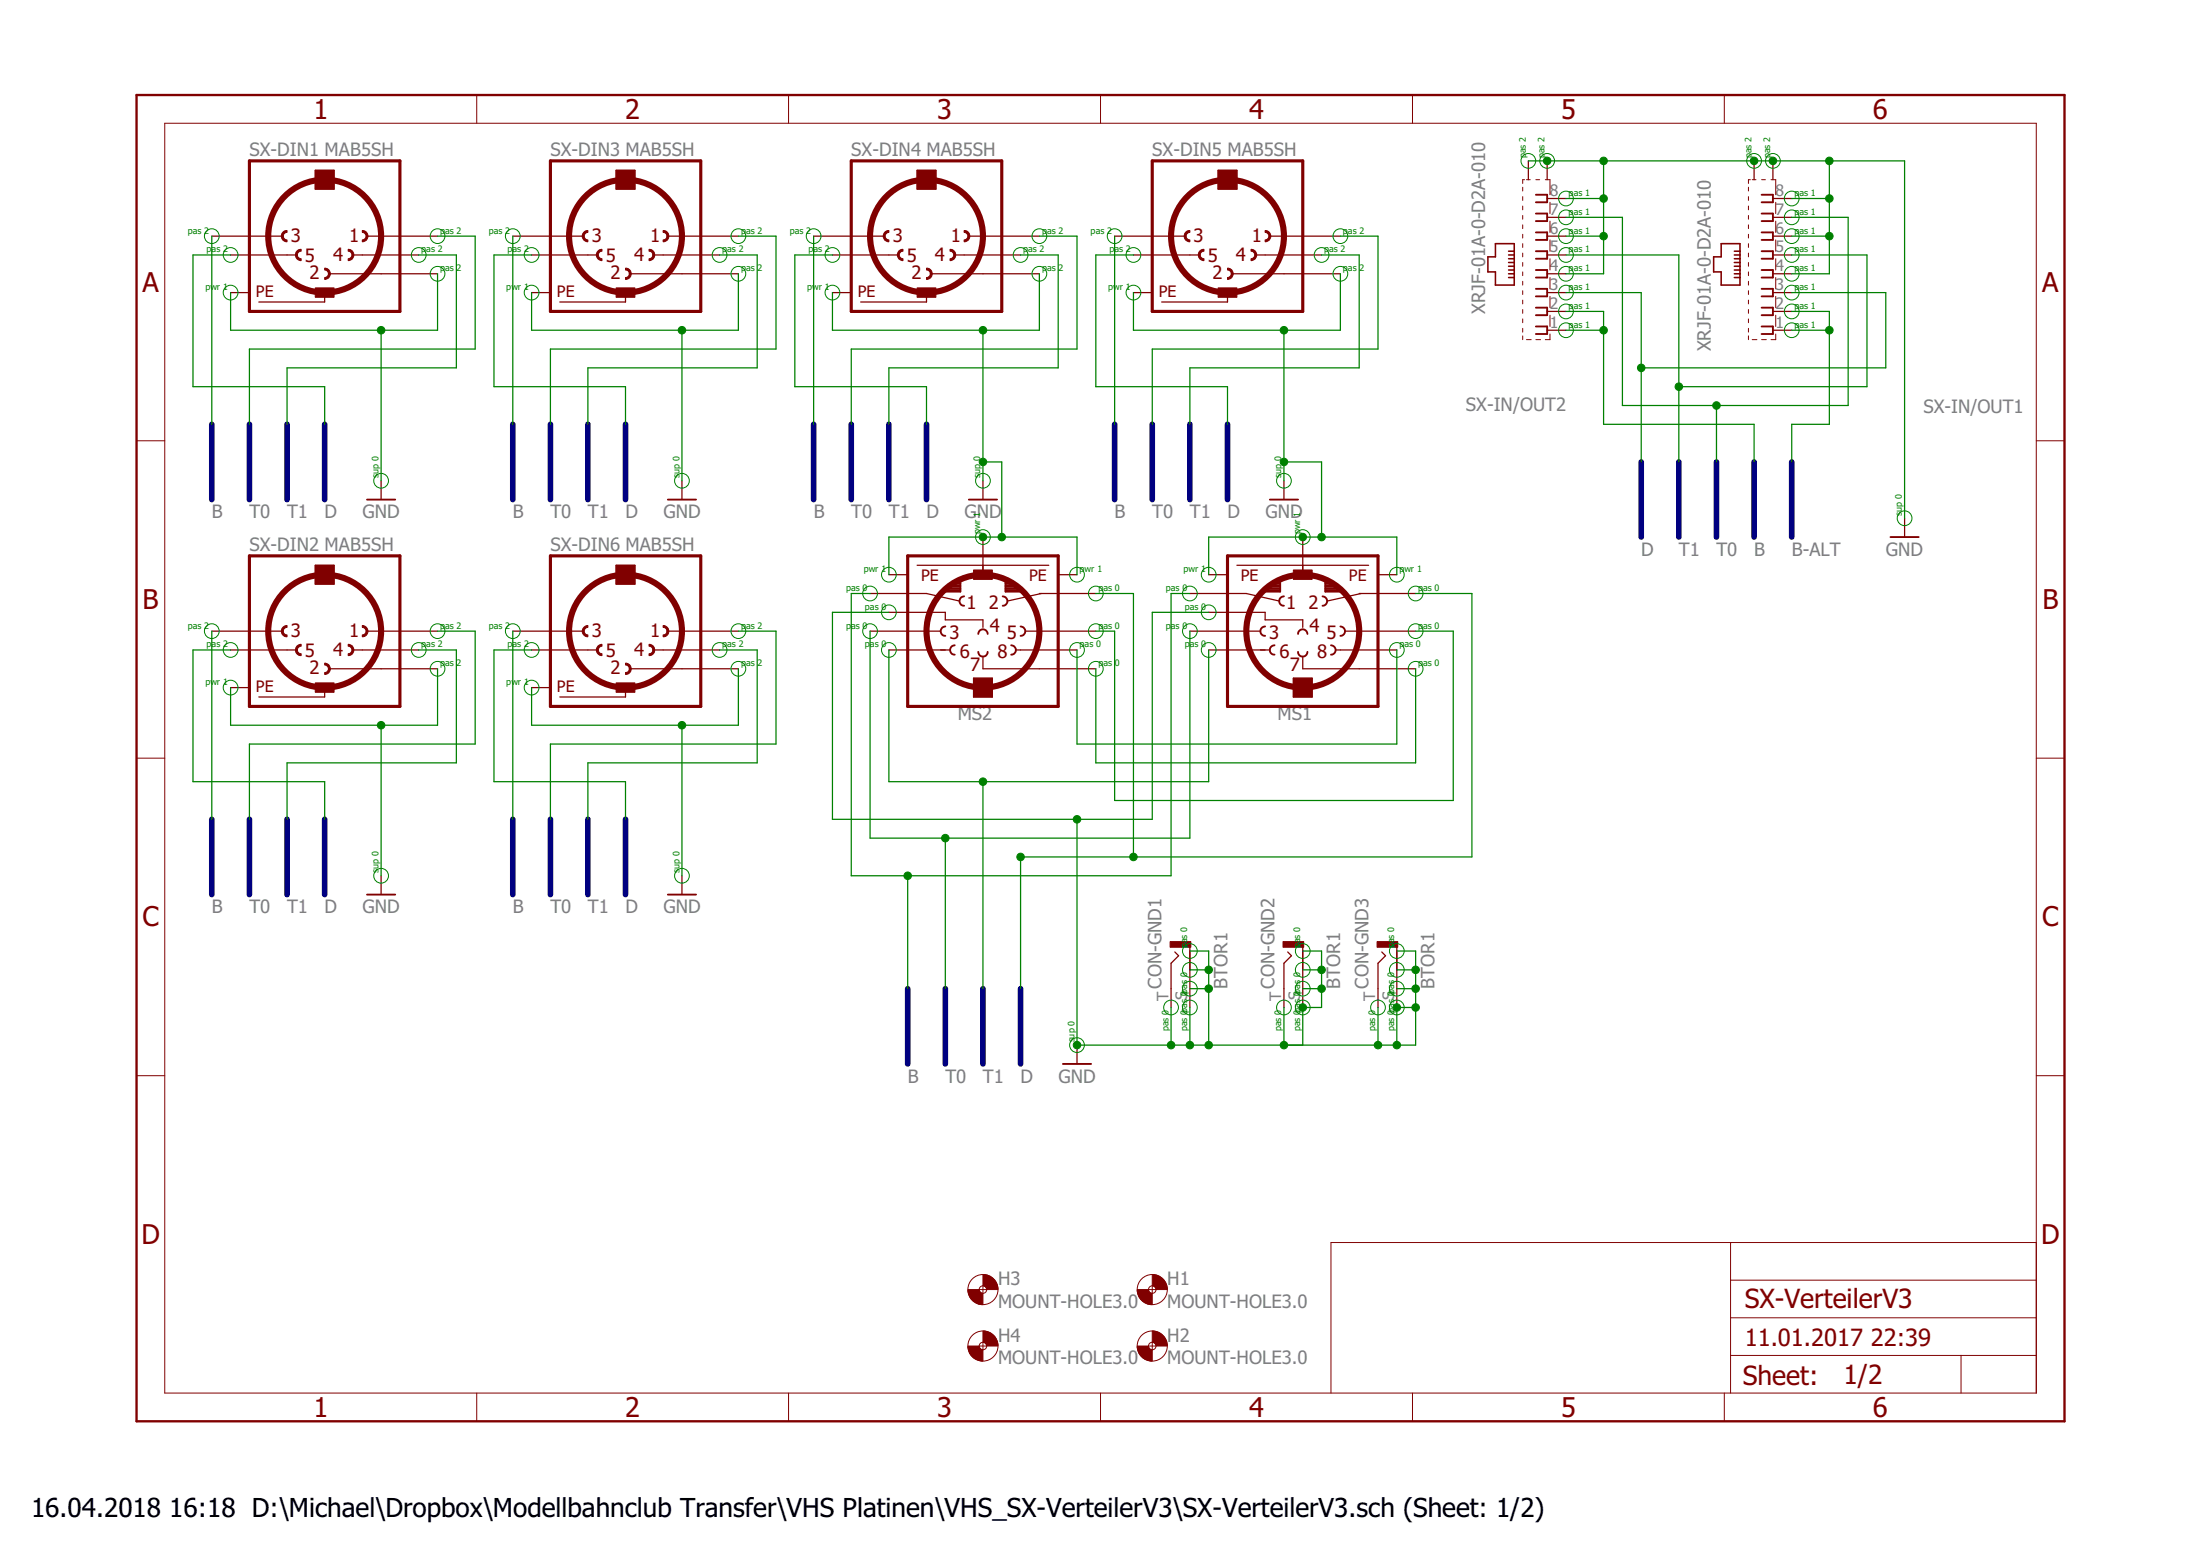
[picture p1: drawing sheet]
<svg xmlns="http://www.w3.org/2000/svg" width="297mm" height="210mm" viewBox="0 0 297 210" stroke-linecap="round" stroke-linejoin="round" font-family="sans-serif">
<g fill="#800000" stroke="#800000" stroke-width=".14">
<path d="M161.8 34.4h.3v.3l.5 .2v.3a.73 .73 0 0 1-.8-.8z" fill-rule="evenodd"/>
<path d="M162 33.9l.2-.2h.4v.2l-.5 .2v.3h-.3l.1-.3z" fill-rule="evenodd"/>
<path d="M170.8 31.1a.73 .73 0 0 1 .8 .8h-.3l-.2-.4-.3-.1z" fill-rule="evenodd"/>
<path d="M170.8 32.4l.3-.1 .2-.4h.3a.73 .73 0 0 1-.8 .7z" fill-rule="evenodd"/>
<path d="M159.9 31.9h.2l.1 .3 .5 .2v.2a.73 .73 0 0 1-.8-.7z" fill-rule="evenodd"/>
<path d="M160.1 31.3l.2-.1 .4-.1v.3l-.5 .2-.1 .3h-.2l.1-.4z" fill-rule="evenodd"/>
<path d="M165.7 36.2a.73 .73 0 0 1 .8 .8h-.3l-.2-.5-.3-.1z" fill-rule="evenodd"/>
<path d="M165.7 37.5l.3-.1 .2-.4h.3a.73 .73 0 0 1-.8 .7z" fill-rule="evenodd"/>
<path d="M168.9 33.7a.73 .73 0 0 1 .8 .7h-.3l-.2-.4-.3-.1z" fill-rule="evenodd"/>
<path d="M168.9 34.9l.3-.1 .2-.4h.3a.73 .73 0 0 1-.8 .8z" fill-rule="evenodd"/>
<path d="M39.9 34.4h.3v.3l.5 .2v.3a.73 .73 0 0 1-.8-.8z" fill-rule="evenodd"/>
<path d="M40.1 33.9l.2-.2h.4v.2l-.3 .1-.2 .4h-.3l.1-.3z" fill-rule="evenodd"/>
<path d="M48.9 31.1a.73 .73 0 0 1 .8 .8h-.3l-.2-.4-.3-.1z" fill-rule="evenodd"/>
<path d="M48.9 32.4l.3-.1 .2-.4h.3a.73 .73 0 0 1-.8 .7z" fill-rule="evenodd"/>
<path d="M38 31.9h.2l.1 .3 .5 .2v.2a.73 .73 0 0 1-.8-.7z" fill-rule="evenodd"/>
<path d="M38.2 31.3l.2-.1 .4-.1v.3l-.5 .2-.1 .3h-.2l.1-.4z" fill-rule="evenodd"/>
<path d="M43.8 36.2a.73 .73 0 0 1 .8 .8h-.3l-.2-.5-.3-.1z" fill-rule="evenodd"/>
<path d="M43.8 37.5l.3-.1 .2-.4h.3a.73 .73 0 0 1-.8 .7z" fill-rule="evenodd"/>
<path d="M47 33.7a.73 .73 0 0 1 .8 .7h-.3l-.2-.4-.3-.1z" fill-rule="evenodd"/>
<path d="M47 34.9l.3-.1 .2-.4h.3a.73 .73 0 0 1-.8 .8z" fill-rule="evenodd"/>
<path d="M80.5 34.4h.3l.2 .4 .3 .1v.3a.76 .76 0 0 1-.8-.8z" fill-rule="evenodd"/>
<path d="M80.8 33.9l.5-.2v.2a.49 .49 0 0 0-.5 .5h-.3z" fill-rule="evenodd"/>
<path d="M89.5 31.1a.73 .73 0 0 1 .8 .8h-.3v-.2a.49 .49 0 0 0-.5-.3z" fill-rule="evenodd"/>
<path d="M89.5 32.4a.5 .5 0 0 0 .5-.5h.3a.73 .73 0 0 1-.8 .7z" fill-rule="evenodd"/>
<path d="M78.6 31.9h.3l.2 .4 .3 .1v.2a.76 .76 0 0 1-.8-.7z" fill-rule="evenodd"/>
<path d="M78.8 31.3l.6-.2v.3l-.3 .1-.2 .4h-.3z" fill-rule="evenodd"/>
<path d="M84.5 36.2a.73 .73 0 0 1 .7 .8h-.2l-.1-.2a.45 .45 0 0 0-.4-.4z" fill-rule="evenodd"/>
<path d="M84.5 37.5a.5 .5 0 0 0 .5-.5h.2a.73 .73 0 0 1-.7 .7z" fill-rule="evenodd"/>
<path d="M87.6 33.7a.73 .73 0 0 1 .8 .7h-.3v-.2a.45 .45 0 0 0-.5-.3z" fill-rule="evenodd"/>
<path d="M87.6 34.9a.5 .5 0 0 0 .5-.5h.3a.73 .73 0 0 1-.8 .8z" fill-rule="evenodd"/>
<path d="M121.2 34.4h.2l.2 .4 .3 .1v.3a.73 .73 0 0 1-.7-.8z" fill-rule="evenodd"/>
<path d="M121.4 33.9l.5-.2v.2l-.3 .1-.2 .4h-.2z" fill-rule="evenodd"/>
<path d="M130.2 31.1a.73 .73 0 0 1 .7 .8h-.2l-.2-.4-.3-.1z" fill-rule="evenodd"/>
<path d="M130.2 32.4l.3-.1 .2-.4h.2a.73 .73 0 0 1-.7 .7z" fill-rule="evenodd"/>
<path d="M119.3 31.9h.2l.2 .4 .3 .1v.2a.73 .73 0 0 1-.7-.7z" fill-rule="evenodd"/>
<path d="M119.5 31.3l.5-.2v.3l-.3 .1-.2 .4h-.2z" fill-rule="evenodd"/>
<path d="M125.1 36.2a.73 .73 0 0 1 .8 .8h-.3l-.1-.3-.4-.3z" fill-rule="evenodd"/>
<path d="M125.1 37.5l.4-.2 .1-.3h.3a.73 .73 0 0 1-.8 .7z" fill-rule="evenodd"/>
<path d="M128.3 33.7a.73 .73 0 0 1 .7 .7h-.2l-.2-.4-.3-.1z" fill-rule="evenodd"/>
<path d="M128.3 34.9l.3-.1 .2-.4h.2a.73 .73 0 0 1-.7 .8z" fill-rule="evenodd"/>
<path d="M39.9 87.7h.3v.3l.5 .2v.3a.73 .73 0 0 1-.8-.8z" fill-rule="evenodd"/>
<path d="M40.1 87.2l.6-.2v.2l-.5 .2v.3h-.3z" fill-rule="evenodd"/>
<path d="M48.9 84.4a.76 .76 0 0 1 .8 .8h-.3l-.2-.4-.3-.1z" fill-rule="evenodd"/>
<path d="M48.9 85.7l.3-.1 .2-.4h.3a.73 .73 0 0 1-.8 .8z" fill-rule="evenodd"/>
<path d="M38 85.2h.2l.1 .3 .5 .2v.3a.73 .73 0 0 1-.8-.8z" fill-rule="evenodd"/>
<path d="M38.2 84.7l.6-.3v.3l-.5 .2-.1 .3h-.2z" fill-rule="evenodd"/>
<path d="M43.8 89.5a.73 .73 0 0 1 .8 .8h-.3l-.2-.4-.3-.1z" fill-rule="evenodd"/>
<path d="M43.8 90.8l.3-.1 .2-.4h.3a.73 .73 0 0 1-.8 .7z" fill-rule="evenodd"/>
<path d="M47 87a.73 .73 0 0 1 .8 .7h-.3l-.2-.4-.3-.1z" fill-rule="evenodd"/>
<path d="M47 88.2h.3l.2-.5h.3a.73 .73 0 0 1-.8 .8z" fill-rule="evenodd"/>
<path d="M80.5 87.7h.3v.2a.44 .44 0 0 0 .5 .3v.3a.76 .76 0 0 1-.8-.8z" fill-rule="evenodd"/>
<path d="M80.8 87.2l.5-.2v.2l-.3 .1-.2 .4h-.3z" fill-rule="evenodd"/>
<path d="M89.5 84.4a.76 .76 0 0 1 .8 .8h-.3v-.2a.49 .49 0 0 0-.5-.3z" fill-rule="evenodd"/>
<path d="M89.5 85.7a.46 .46 0 0 0 .5-.5h.3a.73 .73 0 0 1-.8 .8z" fill-rule="evenodd"/>
<path d="M78.6 85.2h.3v.2a.44 .44 0 0 0 .5 .3v.3a.76 .76 0 0 1-.8-.8z" fill-rule="evenodd"/>
<path d="M78.8 84.7l.6-.3v.3l-.3 .1-.2 .4h-.3z" fill-rule="evenodd"/>
<path d="M84.5 89.5a.73 .73 0 0 1 .7 .8h-.2l-.1-.2a.49 .49 0 0 0-.4-.3z" fill-rule="evenodd"/>
<path d="M84.5 90.8a.46 .46 0 0 0 .5-.5h.2a.73 .73 0 0 1-.7 .7z" fill-rule="evenodd"/>
<path d="M87.6 87a.73 .73 0 0 1 .8 .7h-.3v-.1a.49 .49 0 0 0-.5-.4z" fill-rule="evenodd"/>
<path d="M87.6 88.2a.46 .46 0 0 0 .5-.5h.3a.73 .73 0 0 1-.8 .8z" fill-rule="evenodd"/>
<path d="M155.6 172a2.04 2.04 0 0 1 2 2.1h-1.5l-.1-.3-.4-.2z" fill-rule="evenodd"/>
<path d="M153.5 174.1h1.6l.1 .3 .4 .2v1.5a2 2 0 0 1-2.1-2z" fill-rule="evenodd"/>
<path d="M155.6 179.7a2.04 2.04 0 0 1 2 2h-1.5l-.1-.3-.4-.2z" fill-rule="evenodd"/>
<path d="M153.5 181.7h1.6l.1 .3 .4 .2v1.5a2 2 0 0 1-2.1-2z" fill-rule="evenodd"/>
<path d="M132.7 172a2.04 2.04 0 0 1 2 2.1h-1.5l-.1-.3-.4-.2z" fill-rule="evenodd"/>
<path d="M130.7 174.1h1.5l.2 .4 .3 .1v1.5a2 2 0 0 1-2-2z" fill-rule="evenodd"/>
<path d="M132.7 179.7a2.04 2.04 0 0 1 2 2h-1.5l-.1-.3-.4-.2z" fill-rule="evenodd"/>
<path d="M130.7 181.7h1.5l.2 .4 .3 .1v1.5a2 2 0 0 1-2-2z" fill-rule="evenodd"/>
</g>
<g fill="none" stroke="#800000" stroke-width=".17">
<path d="M28.6 31.9h9.5M31.1 34.4h8.9M31.1 39.5h2.6M42.6 23h2.5v2.5h-2.5zM43.8 39.5v1.3h-8.9M44.5 37h14.6M47.6 34.4h8.9M49.6 31.9h9.5M69.2 31.9h9.5M71.8 34.4h8.8M71.8 39.5h2.5M83.2 23h2.5v2.5h-2.5z"/>
<path d="M84.5 39.5v1.3h-8.9M85.1 37h14.6M88.3 34.4h8.9M90.2 31.9h9.5M109.9 31.9h9.5M112.4 34.4h8.9M112.4 39.5h2.5M123.8 23h2.6v2.5h-2.6zM125.1 39.5v1.3h-8.9M125.7 37h14.6M128.9 34.4h8.9M130.8 31.9h9.5"/>
<path d="M150.5 31.9h9.5M153 34.4h8.9M153 39.5h2.6M164.5 23h2.5v2.5h-2.5zM165.7 39.5v1.3h-8.9M166.4 37h14.6M169.5 34.4h8.9M171.4 31.9h9.6M206.4 21.7v2.6M208.9 31.9h2.5M208.9 34.4h2.5M208.9 37h2.5"/>
<path d="M208.9 39.5h2.5M208.9 29.3h2.5M208.9 26.8h2.5M208.9 21.7v2.6M236.8 21.7v2.6M239.4 31.9h2.5M239.4 34.4h2.5M239.4 37h2.5M239.4 39.5h2.5M239.4 21.7v2.6M239.4 29.3h2.5M239.4 26.8h2.5"/>
<path d="M208.9 44.6h2.5M208.9 42h2.5M239.4 44.6h2.5M239.4 42h2.5M42.6 76.3h2.5v2.5h-2.5zM51.5 64.9v2.5M83.2 76.3h2.5v2.5h-2.5zM92.1 64.9v2.5M120 77.6h2.6M123.8 76.3h17.8M132.7 64.9v2.5M132.7 72.5v5.1"/>
<path d="M142.9 77.6h2.5M163.2 77.6h2.5M167 76.3h17.8M173.4 64.9v2.5M175.9 72.5v5.1M186.1 77.6h2.5M257.2 70v2.5M28.6 85.2h9.5M31.1 87.7h8.9M31.1 92.8h2.6M43.8 92.8v1.3h-8.9M44.5 90.3h14.6"/>
<path d="M47.6 87.7h8.9M49.6 85.2h9.5M69.2 85.2h9.5M71.8 87.7h8.8M71.8 92.8h2.5M84.5 92.8v1.3h-8.9M85.1 90.3h14.6M88.3 87.7h8.9M90.2 85.2h9.5M117.5 85.2h9.5M117.5 80.1h7.6l4.4 1M120 82.7h7.6v1h5.1v1"/>
<path d="M120 87.7h8.3M131.4 91.5h2.6v2.6h-2.6zM132.7 88.6v1.7h15.3M137.2 87.7h8.2M138.4 85.2h9.6M140.3 80.1h7.7M140.6 80.1l-4.6 1M160.7 85.2h9.5M160.7 80.1h7.6l4.4 1M163.2 82.7h7.6v1h5.1v1M163.2 87.7h8.2M174.6 91.5h2.6v2.6h-2.6z"/>
<path d="M175.9 88.6v1.7h15.2M180.3 87.7h8.3M181.6 85.2h9.5M183.5 80.1h7.6M183.8 80.1l-4.6 1M51.5 118.2v2.6M92.1 118.2v2.6M158.6 128.5l.5 .5-1 1v6M160.7 127.2v8.8M173.9 128.5l.5 .5-1 1v6M175.9 127.2v8.8M186.6 128.5l.5 .5-1 1v6"/>
<path d="M188.6 127.2v8.8M145.4 141.1v2.5"/>
</g>
<path d="M33.7 21.7h20.3v20.3h-20.3zM74.3 21.7h20.3v20.3h-20.3zM114.9 21.7h20.4v20.3h-20.4zM155.6 21.7h20.3v20.3h-20.3zM33.7 75h20.3v20.4h-20.3zM74.3 75h20.3v20.4h-20.3zM122.6 75h20.3v20.4h-20.3zM165.7 75h20.4v20.4h-20.4z" fill="none" stroke="#800000" stroke-width=".42"/>
<g fill="none" stroke="#800000" stroke-width=".83">
<circle cx="43.8" cy="31.9" r="7.6"/>
<circle cx="84.5" cy="31.9" r="7.6"/>
<circle cx="125.1" cy="31.9" r="7.6"/>
<circle cx="165.7" cy="31.9" r="7.6"/>
<circle cx="43.8" cy="85.2" r="7.6"/>
<circle cx="84.5" cy="85.2" r="7.6"/>
<circle cx="132.7" cy="85.2" r="7.6"/>
<circle cx="175.9" cy="85.2" r="7.6"/>
</g>
<g fill="#800000" stroke="#800000" stroke-width=".14">
<path d="M164.5 23h2.5v2.5h-2.5z"/>
<path d="M164.5 38.9h2.5v1.2h-2.5z"/>
<path d="M131.4 91.5h2.6v2.6h-2.6z"/>
<path d="M131.4 76.9h2.6v1.3h-2.6z"/>
<path d="M174.6 91.5h2.6v2.6h-2.6z"/>
<path d="M174.6 76.9h2.6v1.3h-2.6z"/>
<path d="M42.6 23h2.5v2.5h-2.5z"/>
<path d="M42.6 38.9h2.5v1.2h-2.5z"/>
<path d="M83.2 23h2.5v2.5h-2.5z"/>
<path d="M83.2 38.9h2.5v1.2h-2.5z"/>
<path d="M123.8 23h2.6v2.5h-2.6z"/>
<path d="M123.8 38.9h2.6v1.2h-2.6z"/>
<path d="M42.6 76.3h2.5v2.5h-2.5z"/>
<path d="M42.6 92.2h2.5v1.3h-2.5z"/>
<path d="M83.2 76.3h2.5v2.5h-2.5z"/>
<path d="M83.2 92.2h2.5v1.3h-2.5z"/>
<path d="M158 127.1h2.8v.8h-2.8z"/>
<path d="M173.2 127.1h2.8v.8h-2.8z"/>
<path d="M185.9 127.1h2.8v.8h-2.8z"/>
</g>
<g fill="none" stroke="#800000" stroke-width=".14">
<path d="M22.2 16.6h252.7v171.4h-252.7zM64.4 12.8v3.8M106.5 12.8v3.8M148.6 12.8v3.8M190.7 12.8v3.8M232.8 12.8v3.8M205.6 25.3v.5M205.6 26.5v.6M205.6 27.8v.5M205.6 29.1v.5M205.6 30.4v.5M205.6 31.6v.5"/>
<path d="M205.6 32.9v.5M205.6 34.2v.5M205.6 35.4v.5M205.6 36.7v.5M205.6 38v.5M205.6 39.2v.6M205.8 24.3h-.2v.5M206.1 24.3h.5M207.4 24.3h.5M208.6 24.3h.7v2M209.3 27.3v1.5M209.3 29.8v1.6"/>
<path d="M209.3 32.4v1.5M209.3 34.9v1.5M209.3 37.5v1.5M236.1 25.3v.5M236.1 26.5v.6M236.1 27.8v.5M236.1 29.1v.5M236.1 30.4v.5M236.1 31.6v.5M236.1 32.9v.5M236.1 34.2v.5M236.1 35.4v.5"/>
<path d="M236.1 36.7v.5M236.1 38v.5M236.1 39.2v.6M236.3 24.3h-.2v.5M236.6 24.3h.5M237.8 24.3h.6M239.1 24.3h.7v2M239.8 27.3v1.5M239.8 29.8v1.6M239.8 32.4v1.5M239.8 34.9v1.5M239.8 37.5v1.5"/>
<path d="M18.4 59.5h3.8M205.6 40.5v.5M205.6 41.8v.5M205.6 43.1v.5M205.6 44.3v.5M205.6 45.3v.5M206.1 45.8h.6M207.4 45.8h.6M209.3 45.1v.7h-.7M209.3 40v1.5M209.3 42.5v1.6M236.1 40.5v.5"/>
<path d="M236.1 41.8v.5M236.1 43.1v.5M236.1 44.3v.5M236.1 45.3v.5M236.6 45.8h.6M237.8 45.8h.7M239.8 45.1v.7h-.7M239.8 40v1.5M239.8 42.5v1.6M274.9 59.5h3.8M18.4 102.3h3.8M274.9 102.3h3.8"/>
<path d="M18.4 145.2h3.8M274.9 145.2h3.8M132.2 174.1h1M132.7 173.6v1M155.1 174.1h1M155.6 173.6v1M233.7 167.7v20.3M233.7 177.9h41.2M233.7 172.8h41.2M274.9 167.7h-95.2v20.3M64.4 188v3.9M106.5 188v3.9"/>
<path d="M132.2 181.7h1M132.7 181.2v1M148.6 188v3.9M155.1 181.7h1M155.6 181.2v1M190.7 188v3.9M232.8 188v3.9M233.7 183h41.2M264.8 183v5"/>
<circle cx="132.7" cy="174.1" r="2.03"/>
<circle cx="132.7" cy="174.1" r=".51"/>
<circle cx="155.6" cy="174.1" r="2.03"/>
<circle cx="155.6" cy="174.1" r=".51"/>
<circle cx="132.7" cy="181.7" r="2.03"/>
<circle cx="132.7" cy="181.7" r=".51"/>
<circle cx="155.6" cy="181.7" r="2.03"/>
<circle cx="155.6" cy="181.7" r=".51"/>
</g>
<path d="M18.4 12.8h260.3v179.1h-260.3z" fill="none" stroke="#800000" stroke-width=".32"/>
<g fill="none" stroke="#800000" stroke-width=".25">
<path d="M207.4 39h1.5v1h-1.5M207.4 36.4h1.5v1.1h-1.5M207.4 33.9h1.5v1h-1.5M207.4 31.4h1.5v1h-1.5M207.4 28.8h1.5v1h-1.5M207.4 26.3h1.5v1h-1.5M237.8 26.3h1.6v1h-1.6M237.8 28.8h1.6v1h-1.6M237.8 31.4h1.6v1h-1.6M237.8 33.9h1.6v1h-1.6M237.8 36.4h1.6v1.1h-1.6M237.8 39h1.6v1h-1.6"/>
<path d="M207.4 44.1h1.5v1h-1.5M207.4 41.5h1.5v1h-1.5M237.8 44.1h1.6v1h-1.6M237.8 41.5h1.6v1h-1.6M49.6 67.4h3.8M90.2 67.4h3.8M127.1 79.9l2.6-1.6v1.6zM127.5 79.7h2.2M127.9 79.4h1.8M128.2 79.2h1.5M128.6 79h1.1M129 78.8h.7"/>
<path d="M129.3 78.5h.4M130.8 67.4h3.8M135.8 78.3l2.5 1.6h-2.5zM135.8 79.7h2.1M135.8 79.4h1.8M135.8 79.2h1.4M135.8 79h1M135.8 78.8h.7M135.8 78.5h.3M170.3 79.9l2.5-1.6v1.6zM170.7 79.7h2.1M171 79.4h1.8"/>
<path d="M171.4 79.2h1.4M171.4 67.4h3.9M171.8 79h1M172.1 78.8h.7M172.5 78.5h.3M178.9 78.3l2.6 1.6h-2.6zM178.9 79.7h2.2M178.9 79.4h1.8M178.9 79.2h1.5M178.9 79h1.1M178.9 78.8h.7M178.9 78.5h.4"/>
<path d="M255.2 72.5h3.9M127.6 84.6a.63 .63 0 0 0-.6 .6 .63 .63 0 0 0 .6 .6M128.9 87.1a.63 .63 0 0 0-.6 .6 .63 .63 0 0 0 .6 .7M130.2 80.5a.63 .63 0 0 0-.7 .6 .63 .63 0 0 0 .7 .7M132.1 85.6a.63 .63 0 0 1 .6-.7 .63 .63 0 0 1 .6 .7M132.1 88a.63 .63 0 0 0 .6 .6 .63 .63 0 0 0 .6-.6M135.4 80.5a.63 .63 0 0 1 .6 .6 .63 .63 0 0 1-.6 .7M136.5 87.1a.63 .63 0 0 1 .7 .6 .63 .63 0 0 1-.7 .7M137.8 84.6a.63 .63 0 0 1 .6 .6 .63 .63 0 0 1-.6 .6M170.8 84.6a.63 .63 0 0 0-.6 .6 .63 .63 0 0 0 .6 .6M172.1 87.1a.63 .63 0 0 0-.7 .6 .63 .63 0 0 0 .7 .7M173.4 80.5a.63 .63 0 0 0-.7 .6 .63 .63 0 0 0 .7 .7"/>
<path d="M175.3 85.6a.63 .63 0 0 1 .6-.7 .63 .63 0 0 1 .6 .7M175.3 88a.63 .63 0 0 0 .6 .6 .63 .63 0 0 0 .6-.6M178.6 80.5a.63 .63 0 0 1 .6 .6 .63 .63 0 0 1-.6 .7M179.7 87.1a.63 .63 0 0 1 .6 .6 .63 .63 0 0 1-.6 .7M181 84.6a.63 .63 0 0 1 .6 .6 .63 .63 0 0 1-.6 .6M49.6 120.8h3.8M90.2 120.8h3.8M143.5 143.6h3.8"/>
</g>
<g fill="none" stroke="#800000" stroke-width=".21">
<path d="M201.9 32.9h2.5v5.6h-2.5v-1.8h-1v-2h1zM203.7 37.5h.7M203.7 37h.7M203.7 36.4h.7M203.7 35.9h.7M203.7 35.4h.7M203.7 34.9h.7M203.7 34.4h.7M203.7 33.9h.7M232.4 32.9h2.5v5.6h-2.5v-1.8h-1v-2h1zM234.2 37.5h.7M234.2 37h.7"/>
<path d="M234.2 36.4h.7M234.2 35.9h.7M234.2 35.4h.7M234.2 34.9h.7M234.2 34.4h.7M234.2 33.9h.7"/>
</g>
<g fill="none" stroke="#008000" stroke-width=".14">
<circle cx="28.6" cy="31.9" r=".99"/>
<circle cx="31.1" cy="39.5" r=".99"/>
<circle cx="31.1" cy="34.4" r=".99"/>
<circle cx="56.5" cy="34.4" r=".99"/>
<circle cx="59.1" cy="37" r=".99"/>
<circle cx="59.1" cy="31.9" r=".99"/>
<circle cx="69.2" cy="31.9" r=".99"/>
<circle cx="71.8" cy="39.5" r=".99"/>
<circle cx="71.8" cy="34.4" r=".99"/>
<circle cx="97.2" cy="34.4" r=".99"/>
<circle cx="99.7" cy="37" r=".99"/>
<circle cx="99.7" cy="31.9" r=".99"/>
<circle cx="109.9" cy="31.9" r=".99"/>
<circle cx="112.4" cy="39.5" r=".99"/>
<circle cx="112.4" cy="34.4" r=".99"/>
<circle cx="137.8" cy="34.4" r=".99"/>
<circle cx="140.3" cy="31.9" r=".99"/>
<circle cx="140.3" cy="37" r=".99"/>
<circle cx="150.5" cy="31.9" r=".99"/>
<circle cx="153" cy="34.4" r=".99"/>
<circle cx="153" cy="39.5" r=".99"/>
<circle cx="178.4" cy="34.4" r=".99"/>
<circle cx="181" cy="31.9" r=".99"/>
<circle cx="181" cy="37" r=".99"/>
<circle cx="206.4" cy="21.7" r=".99"/>
<circle cx="208.9" cy="21.7" r=".99"/>
<circle cx="211.4" cy="31.9" r=".99"/>
<circle cx="211.4" cy="39.5" r=".99"/>
<circle cx="211.4" cy="37" r=".99"/>
<circle cx="211.4" cy="34.4" r=".99"/>
<circle cx="211.4" cy="29.3" r=".99"/>
<circle cx="211.4" cy="26.8" r=".99"/>
<circle cx="236.8" cy="21.7" r=".99"/>
<circle cx="239.4" cy="21.7" r=".99"/>
<circle cx="241.9" cy="39.5" r=".99"/>
<circle cx="241.9" cy="37" r=".99"/>
<circle cx="241.9" cy="34.4" r=".99"/>
<circle cx="241.9" cy="31.9" r=".99"/>
<circle cx="241.9" cy="29.3" r=".99"/>
<circle cx="241.9" cy="26.8" r=".99"/>
<circle cx="211.4" cy="42" r=".99"/>
<circle cx="211.4" cy="44.6" r=".99"/>
<circle cx="241.9" cy="42" r=".99"/>
<circle cx="241.9" cy="44.6" r=".99"/>
<circle cx="51.5" cy="64.9" r=".99"/>
<circle cx="92.1" cy="64.9" r=".99"/>
<circle cx="120" cy="77.6" r=".99"/>
<circle cx="132.7" cy="72.5" r=".99"/>
<circle cx="132.7" cy="64.9" r=".99"/>
<circle cx="145.4" cy="77.6" r=".99"/>
<circle cx="163.2" cy="77.6" r=".99"/>
<circle cx="173.4" cy="64.9" r=".99"/>
<circle cx="175.9" cy="72.5" r=".99"/>
<circle cx="188.6" cy="77.6" r=".99"/>
<circle cx="257.2" cy="70" r=".99"/>
<circle cx="28.6" cy="85.2" r=".99"/>
<circle cx="31.1" cy="92.8" r=".99"/>
<circle cx="31.1" cy="87.7" r=".99"/>
<circle cx="56.5" cy="87.7" r=".99"/>
<circle cx="59.1" cy="90.3" r=".99"/>
<circle cx="59.1" cy="85.2" r=".99"/>
<circle cx="69.2" cy="85.2" r=".99"/>
<circle cx="71.8" cy="87.7" r=".99"/>
<circle cx="71.8" cy="92.8" r=".99"/>
<circle cx="97.2" cy="87.7" r=".99"/>
<circle cx="99.7" cy="90.3" r=".99"/>
<circle cx="99.7" cy="85.2" r=".99"/>
<circle cx="117.5" cy="85.2" r=".99"/>
<circle cx="117.5" cy="80.1" r=".99"/>
<circle cx="120" cy="87.7" r=".99"/>
<circle cx="120" cy="82.7" r=".99"/>
<circle cx="145.4" cy="87.7" r=".99"/>
<circle cx="148" cy="90.3" r=".99"/>
<circle cx="148" cy="85.2" r=".99"/>
<circle cx="148" cy="80.1" r=".99"/>
<circle cx="160.7" cy="80.1" r=".99"/>
<circle cx="160.7" cy="85.2" r=".99"/>
<circle cx="163.2" cy="87.7" r=".99"/>
<circle cx="163.2" cy="82.7" r=".99"/>
<circle cx="188.6" cy="87.7" r=".99"/>
<circle cx="191.1" cy="90.3" r=".99"/>
<circle cx="191.1" cy="85.2" r=".99"/>
<circle cx="191.1" cy="80.1" r=".99"/>
<circle cx="51.5" cy="118.2" r=".99"/>
<circle cx="92.1" cy="118.2" r=".99"/>
<circle cx="158.1" cy="136" r=".99"/>
<circle cx="160.7" cy="136" r=".99"/>
<circle cx="160.7" cy="130.9" r=".99"/>
<circle cx="160.7" cy="133.5" r=".99"/>
<circle cx="160.7" cy="128.4" r=".99"/>
<circle cx="173.4" cy="136" r=".99"/>
<circle cx="175.9" cy="130.9" r=".99"/>
<circle cx="175.9" cy="136" r=".99"/>
<circle cx="175.9" cy="133.5" r=".99"/>
<circle cx="175.9" cy="128.4" r=".99"/>
<circle cx="186.1" cy="136" r=".99"/>
<circle cx="188.6" cy="130.9" r=".99"/>
<circle cx="188.6" cy="128.4" r=".99"/>
<circle cx="188.6" cy="133.5" r=".99"/>
<circle cx="188.6" cy="136" r=".99"/>
<circle cx="145.4" cy="141.1" r=".99"/>
</g>
<g fill="none" stroke="#000080" stroke-width=".76">
<path d="M28.6 57.3v10.1M33.7 57.3v10.1M38.8 57.3v10.1M43.8 57.3v10.1M69.2 57.3v10.1M74.3 57.3v10.1M79.4 57.3v10.1M84.5 57.3v10.1M109.9 57.3v10.1M114.9 57.3v10.1M120 57.3v10.1M125.1 57.3v10.1"/>
<path d="M150.5 57.3v10.1M155.6 57.3v10.1M160.7 57.3v10.1M165.7 57.3v10.1M221.6 62.4v10.1M226.7 62.4v10.1M231.8 62.4v10.1M236.8 62.4v10.1M241.9 62.4v10.1M28.6 110.6v10.2M33.7 110.6v10.2M38.8 110.6v10.2"/>
<path d="M43.8 110.6v10.2M69.2 110.6v10.2M74.3 110.6v10.2M79.4 110.6v10.2M84.5 110.6v10.2M122.6 133.5v10.1M127.6 133.5v10.1M132.7 133.5v10.1M137.8 133.5v10.1"/>
</g>
<g fill="none" stroke="#008000" stroke-width=".17">
<path d="M28.6 31.9v25.4M31.1 34.4h-5v17.8h17.7v5.1M56.5 34.4h5.1v15.3h-22.8v7.6M59.1 37v7.6h-28v-5.1M59.1 31.9h5.1v15.2h-30.5v10.2M69.2 31.9v25.4M71.8 34.4h-5.1v17.8h17.8v5.1M97.2 34.4h5v15.3h-22.8v7.6M99.7 37v7.6h-27.9v-5.1M99.7 31.9h5.1v15.2h-30.5v10.2M109.9 31.9v25.4M112.4 34.4h-5.1v17.8h17.8v5.1"/>
<path d="M137.8 34.4h5.1v15.3h-22.9v7.6M140.3 31.9h5.1v15.2h-30.5v10.2M140.3 37v7.6h-27.9v-5.1M150.5 31.9v25.4M153 34.4h-5v17.8h17.7v5.1M178.4 34.4h5.1v15.3h-22.8v7.6M181 37v7.6h-28v-5.1M181 31.9h5.1v15.2h-30.5v10.2M206.4 21.7h50.8v48.3M211.4 31.9h5.1M211.4 26.8h5.1M211.4 29.3h7.7v25.4h30.4v-25.4h-7.6"/>
<path d="M211.4 34.4h15.3v28M211.4 39.5h10.2v22.9M216.5 21.7v15.3h-5.1M241.9 31.9h5.1M241.9 26.8h5.1M241.9 34.4h10.2v17.8h-25.4M241.9 39.5h12.7v10.2h-33M247 21.7v15.3h-5.1M51.5 44.6v20.3M92.1 44.6v20.3M132.7 44.6v20.3M173.4 44.6v20.3"/>
<path d="M211.4 44.6h5.1M211.4 42h5.1v15.3h20.3v5.1M231.8 54.7v7.7M241.9 44.6h5.1M241.9 42h5.1v15.3h-5.1v5.1M120 77.6v-5.1h25.4v5.1M132.7 62.4h2.6v10.1M163.2 77.6v-5.1h25.4v5.1M173.4 62.4h5v10.1M28.6 85.2v25.4M31.1 87.7h-5v17.8h17.7v5.1M51.5 97.9v20.3"/>
<path d="M56.5 87.7h5.1v15.3h-22.8v7.6M59.1 85.2h5.1v15.2h-30.5v10.2M59.1 90.3v7.6h-28v-5.1M69.2 85.2v25.4M71.8 87.7h-5.1v17.8h17.8v5.1M92.1 97.9v20.3M97.2 87.7h5v15.3h-22.8v7.6M99.7 85.2h5.1v15.2h-30.5v10.2M99.7 90.3v7.6h-27.9v-5.1M117.5 80.1h-2.6v38.1h43.2v-38.1h2.6M117.5 85.2v27.9h43.2v-27.9M120 87.7v17.8h43.2v-17.8"/>
<path d="M120 82.7h-7.6v27.9h43.2v-27.9h7.6M145.4 87.7v12.7h43.2v-12.7M148 90.3v12.7h43.1v-12.7M148 85.2h2.5v22.9h45.7v-22.9h-5.1M148 80.1h5v35.6M191.1 80.1h7.6v35.6h-60.9v17.8M122.6 118.2v15.3M127.6 113.1v20.4M132.7 105.5v28M145.4 110.6v30.5h45.7v-12.7h-2.5M158.1 136v5.1M160.7 128.4h2.5v12.7"/>
<path d="M160.7 136v5.1M160.7 133.5h2.5M160.7 130.9h2.5M173.4 136v5.1M175.9 128.4h2.5v7.6h-2.5v5.1M175.9 133.5h2.5M175.9 130.9h2.5M186.1 136v5.1M188.6 133.5h2.5M188.6 130.9h2.5M191.1 136h-2.5v5.1"/>
</g>
<g fill="#008000" stroke="#008000" stroke-width=".14">
<circle cx="173.4" cy="44.6" r=".51"/>
<circle cx="173.4" cy="62.4" r=".51"/>
<circle cx="175.9" cy="72.5" r=".51"/>
<circle cx="178.4" cy="72.5" r=".51"/>
<circle cx="51.5" cy="44.6" r=".51"/>
<circle cx="92.1" cy="44.6" r=".51"/>
<circle cx="132.7" cy="44.6" r=".51"/>
<circle cx="132.7" cy="72.5" r=".51"/>
<circle cx="135.3" cy="72.5" r=".51"/>
<circle cx="132.7" cy="62.4" r=".51"/>
<circle cx="51.5" cy="97.9" r=".51"/>
<circle cx="92.1" cy="97.9" r=".51"/>
<circle cx="145.4" cy="110.6" r=".51"/>
<circle cx="145.4" cy="141.1" r=".51"/>
<circle cx="158.1" cy="141.1" r=".51"/>
<circle cx="160.7" cy="141.1" r=".51"/>
<circle cx="163.2" cy="133.5" r=".51"/>
<circle cx="163.2" cy="130.9" r=".51"/>
<circle cx="163.2" cy="141.1" r=".51"/>
<circle cx="173.4" cy="141.1" r=".51"/>
<circle cx="175.9" cy="136" r=".51"/>
<circle cx="178.4" cy="133.5" r=".51"/>
<circle cx="178.4" cy="130.9" r=".51"/>
<circle cx="186.1" cy="141.1" r=".51"/>
<circle cx="188.6" cy="141.1" r=".51"/>
<circle cx="188.6" cy="136" r=".51"/>
<circle cx="191.1" cy="136" r=".51"/>
<circle cx="191.1" cy="133.5" r=".51"/>
<circle cx="191.1" cy="130.9" r=".51"/>
<circle cx="247" cy="31.9" r=".51"/>
<circle cx="247" cy="26.8" r=".51"/>
<circle cx="239.4" cy="21.7" r=".51"/>
<circle cx="247" cy="21.7" r=".51"/>
<circle cx="216.5" cy="31.9" r=".51"/>
<circle cx="216.5" cy="26.8" r=".51"/>
<circle cx="208.9" cy="21.7" r=".51"/>
<circle cx="216.5" cy="21.7" r=".51"/>
<circle cx="236.8" cy="21.7" r=".51"/>
<circle cx="216.5" cy="44.6" r=".51"/>
<circle cx="122.6" cy="118.2" r=".51"/>
<circle cx="231.8" cy="54.7" r=".51"/>
<circle cx="127.6" cy="113.1" r=".51"/>
<circle cx="226.7" cy="52.2" r=".51"/>
<circle cx="132.7" cy="105.5" r=".51"/>
<circle cx="221.6" cy="49.7" r=".51"/>
<circle cx="137.8" cy="115.7" r=".51"/>
<circle cx="153" cy="115.7" r=".51"/>
<circle cx="247" cy="44.6" r=".51"/>
</g>
<g font-size="3.7" fill="#800000">
<text x="42.3" y="16">1</text>
<text x="84.4" y="16">2</text>
<text x="126.5" y="16">3</text>
<text x="168.7" y="16">4</text>
<text x="210.8" y="16">5</text>
<text x="252.9" y="16">6</text>
<text x="19.2" y="39.4">A</text>
<text x="275.7" y="39.4">A</text>
<text x="19.3" y="82.2">B</text>
<text x="275.8" y="82.2">B</text>
<text x="19.2" y="125.1">C</text>
<text x="275.7" y="125.1">C</text>
<text x="19.1" y="167.9">D</text>
<text x="275.6" y="167.9">D</text>
<text x="42.3" y="191.2">1</text>
<text x="84.4" y="191.2">2</text>
<text x="126.5" y="191.2">3</text>
<text x="168.7" y="191.2">4</text>
<text x="210.8" y="191.2">5</text>
<text x="252.9" y="191.2">6</text>
</g>
<g font-size="3.6" fill="#800000">
<text x="235.6" y="176.6">SX-VerteilerV3</text>
<text x="235.3" y="186.9">Sheet:</text>
<text x="248.9" y="186.8">1/2</text>
</g>
<g font-size="3.5">
<text x="4.2" y="204.7">16.04.2018</text>
<text x="22.9" y="204.7">16:18 D:\Michael\Dropbox\Modellbahnclub Transfer\VHS Platinen\VHS_SX-VerteilerV3\SX-VerteilerV3.sch (Sheet: 1/2)</text>
</g>
<g font-size="3.2" fill="#800000">
<text x="235.6" y="181.7">11.01.2017</text>
<text x="252.6" y="181.7">22:39</text>
</g>
<g font-size="2.5" fill="#808080">
<text x="33.7" y="21.1">SX-DIN1 MAB5SH</text>
<text x="74.3" y="21.1">SX-DIN3 MAB5SH</text>
<text x="114.9" y="21.1">SX-DIN4 MAB5SH</text>
<text x="155.6" y="21.1">SX-DIN5 MAB5SH</text>
<text x="200.5" y="42.4" transform="rotate(-90 200.5 42.4)">XRJF-01A-0-D2A-010</text>
<text x="231" y="47.4" transform="rotate(-90 231 47.4)">XRJF-01A-0-D2A-010</text>
<text x="197.9" y="55.5">SX-IN/OUT2</text>
<text x="259.7" y="55.7">SX-IN/OUT1</text>
<text x="28.6" y="70">B</text>
<text x="33.7" y="70">T0</text>
<text x="38.8" y="70">T1</text>
<text x="43.8" y="70">D</text>
<text x="49" y="70">GND</text>
<text x="69.2" y="70">B</text>
<text x="74.3" y="70">T0</text>
<text x="79.4" y="70">T1</text>
<text x="84.5" y="70">D</text>
<text x="89.6" y="70">GND</text>
<text x="109.9" y="70">B</text>
<text x="114.9" y="70">T0</text>
<text x="120" y="70">T1</text>
<text x="125.1" y="70">D</text>
<text x="130.2" y="70">GND</text>
<text x="150.5" y="70">B</text>
<text x="155.6" y="70">T0</text>
<text x="160.7" y="70">T1</text>
<text x="165.7" y="70">D</text>
<text x="170.9" y="70">GND</text>
<text x="33.7" y="74.4">SX-DIN2 MAB5SH</text>
<text x="74.3" y="74.4">SX-DIN6 MAB5SH</text>
<text x="221.6" y="75">D</text>
<text x="226.7" y="75">T1</text>
<text x="231.8" y="75">T0</text>
<text x="236.8" y="75">B</text>
<text x="241.9" y="75">B-ALT</text>
<text x="254.6" y="75">GND</text>
<text x="129.3" y="97.1">MS2</text>
<text x="172.5" y="97.1">MS1</text>
<text x="28.6" y="123.3">B</text>
<text x="33.7" y="123.3">T0</text>
<text x="38.8" y="123.3">T1</text>
<text x="43.8" y="123.3">D</text>
<text x="49" y="123.3">GND</text>
<text x="69.2" y="123.3">B</text>
<text x="74.3" y="123.3">T0</text>
<text x="79.4" y="123.3">T1</text>
<text x="84.5" y="123.3">D</text>
<text x="89.6" y="123.3">GND</text>
<text x="156.8" y="133.4" transform="rotate(-90 156.8 133.4)">CON-GND1</text>
<text x="165.7" y="133.4" transform="rotate(-90 165.7 133.4)">BTOR1</text>
<text x="172.1" y="133.4" transform="rotate(-90 172.1 133.4)">CON-GND2</text>
<text x="181" y="133.4" transform="rotate(-90 181 133.4)">BTOR1</text>
<text x="184.8" y="133.4" transform="rotate(-90 184.8 133.4)">CON-GND3</text>
<text x="193.7" y="133.4" transform="rotate(-90 193.7 133.4)">BTOR1</text>
<text x="122.6" y="146.1">B</text>
<text x="127.6" y="146.1">T0</text>
<text x="132.7" y="146.1">T1</text>
<text x="137.8" y="146.1">D</text>
<text x="142.9" y="146.1">GND</text>
<text x="134.7" y="173.5">H3</text>
<text x="157.6" y="173.5">H1</text>
<text x="134.7" y="176.5">MOUNT-HOLE3.0</text>
<text x="157.6" y="176.5">MOUNT-HOLE3.0</text>
<text x="134.7" y="184.2">MOUNT-HOLE3.0</text>
<text x="134.7" y="181.1">H4</text>
<text x="157.6" y="184.2">MOUNT-HOLE3.0</text>
<text x="157.6" y="181.1">H2</text>
</g>
<g font-size="2.5" fill="#800000">
<text x="39.3" y="32.6">3</text>
<text x="41.2" y="35.3">5</text>
<text x="45" y="35.2">4</text>
<text x="47.1" y="32.6">1</text>
<text x="79.9" y="32.6">3</text>
<text x="81.8" y="35.3">5</text>
<text x="85.6" y="35.2">4</text>
<text x="87.8" y="32.6">1</text>
<text x="120.5" y="32.6">3</text>
<text x="122.4" y="35.3">5</text>
<text x="126.2" y="35.2">4</text>
<text x="128.4" y="32.6">1</text>
<text x="161.2" y="32.6">3</text>
<text x="163.1" y="35.3">5</text>
<text x="166.9" y="35.2">4</text>
<text x="169" y="32.6">1</text>
<text x="41.8" y="37.7">2</text>
<text x="82.4" y="37.7">2</text>
<text x="123.1" y="37.7">2</text>
<text x="163.7" y="37.7">2</text>
<text x="130.5" y="82.2">1</text>
<text x="133.5" y="82.2">2</text>
<text x="173.6" y="82.2">1</text>
<text x="176.7" y="82.2">2</text>
<text x="39.3" y="86">3</text>
<text x="41.2" y="88.6">5</text>
<text x="45" y="88.5">4</text>
<text x="47.1" y="86">1</text>
<text x="79.9" y="86">3</text>
<text x="81.8" y="88.6">5</text>
<text x="85.6" y="88.5">4</text>
<text x="87.8" y="86">1</text>
<text x="128.2" y="86.2">3</text>
<text x="129.6" y="88.8">6</text>
<text x="133.6" y="85.3">4</text>
<text x="134.7" y="88.8">8</text>
<text x="135.9" y="86.2">5</text>
<text x="171.4" y="86.2">3</text>
<text x="172.8" y="88.8">6</text>
<text x="176.8" y="85.3">4</text>
<text x="177.8" y="88.8">8</text>
<text x="179.1" y="86.2">5</text>
<text x="41.8" y="91">2</text>
<text x="82.4" y="91">2</text>
<text x="131" y="90.5">7</text>
<text x="174.2" y="90.5">7</text>
</g>
<g font-size="2.1" fill="#808080">
<text x="209.3" y="29">7</text>
<text x="209.3" y="26.4">8</text>
<text x="239.7" y="29">7</text>
<text x="239.7" y="26.4">8</text>
<text x="209.3" y="34.1">5</text>
<text x="209.3" y="31.5">6</text>
<text x="239.7" y="34.1">5</text>
<text x="239.7" y="31.5">6</text>
<text x="209.3" y="41.7">2</text>
<text x="209.3" y="39.1">3</text>
<text x="209.3" y="36.6">4</text>
<text x="239.7" y="41.7">2</text>
<text x="239.7" y="39.1">3</text>
<text x="239.7" y="36.6">4</text>
<text x="209.3" y="44.2">1</text>
<text x="239.7" y="44.2">1</text>
<text x="157.8" y="135.1" transform="rotate(-90 157.8 135.1)">T</text>
<text x="160.3" y="135" transform="rotate(-90 160.3 135)">S</text>
<text x="173" y="135.1" transform="rotate(-90 173 135.1)">T</text>
<text x="175.5" y="135" transform="rotate(-90 175.5 135)">S</text>
<text x="185.7" y="135.1" transform="rotate(-90 185.7 135.1)">T</text>
<text x="188.2" y="135" transform="rotate(-90 188.2 135)">S</text>
</g>
<g font-size="2.1" fill="#800000">
<text x="34.6" y="40.1">PE</text>
<text x="75.2" y="40.1">PE</text>
<text x="115.8" y="40.1">PE</text>
<text x="156.5" y="40.1">PE</text>
<text x="124.4" y="78.5">PE</text>
<text x="139" y="78.5">PE</text>
<text x="167.5" y="78.5">PE</text>
<text x="182.1" y="78.5">PE</text>
<text x="34.6" y="93.5">PE</text>
<text x="75.2" y="93.5">PE</text>
</g>
<g font-size="1.2" fill="#008000">
<text x="206" y="21.4" transform="rotate(-90 206 21.4)">pas 2</text>
<text x="208.5" y="21.4" transform="rotate(-90 208.5 21.4)">pas 2</text>
<text x="236.5" y="21.4" transform="rotate(-90 236.5 21.4)">pas 2</text>
<text x="239" y="21.4" transform="rotate(-90 239 21.4)">pas 2</text>
<text x="211.8" y="29">pas 1</text>
<text x="211.8" y="26.4">pas 1</text>
<text x="242.3" y="29">pas 1</text>
<text x="242.3" y="26.4">pas 1</text>
<text x="25.4" y="31.5">pas 2</text>
<text x="27.9" y="34.1">pas 2</text>
<text x="56.9" y="34.1">pas 2</text>
<text x="59.4" y="31.5">pas 2</text>
<text x="66" y="31.5">pas 2</text>
<text x="68.5" y="34.1">pas 2</text>
<text x="97.5" y="34.1">pas 2</text>
<text x="100.1" y="31.5">pas 2</text>
<text x="106.6" y="31.5">pas 2</text>
<text x="109.2" y="34.1">pas 2</text>
<text x="138.2" y="34.1">pas 2</text>
<text x="140.7" y="31.5">pas 2</text>
<text x="147.3" y="31.5">pas 2</text>
<text x="149.8" y="34.1">pas 2</text>
<text x="178.8" y="34.1">pas 2</text>
<text x="181.3" y="31.5">pas 2</text>
<text x="211.8" y="34.1">pas 1</text>
<text x="211.8" y="31.5">pas 1</text>
<text x="242.3" y="34.1">pas 1</text>
<text x="242.3" y="31.5">pas 1</text>
<text x="27.7" y="39.1">pwr 1</text>
<text x="59.4" y="36.6">pas</text>
<text x="61.6" y="36.6">2</text>
<text x="68.4" y="39.1">pwr 1</text>
<text x="100.1" y="36.6">pas</text>
<text x="102.3" y="36.6">2</text>
<text x="109" y="39.1">pwr 1</text>
<text x="140.7" y="36.6">pas</text>
<text x="142.9" y="36.6">2</text>
<text x="149.6" y="39.1">pwr 1</text>
<text x="181.3" y="36.6">pas</text>
<text x="183.5" y="36.6">2</text>
<text x="211.8" y="41.7">pas 1</text>
<text x="211.8" y="39.1">pas 1</text>
<text x="211.8" y="36.6">pas 1</text>
<text x="242.3" y="41.7">pas 1</text>
<text x="242.3" y="39.1">pas 1</text>
<text x="242.3" y="36.6">pas 1</text>
<text x="211.8" y="44.2">pas 1</text>
<text x="242.3" y="44.2">pas 1</text>
<text x="51.1" y="64.5" transform="rotate(-90 51.1 64.5)">sup 0</text>
<text x="91.7" y="64.5" transform="rotate(-90 91.7 64.5)">sup 0</text>
<text x="132.4" y="64.5" transform="rotate(-90 132.4 64.5)">sup 0</text>
<text x="173" y="64.5" transform="rotate(-90 173 64.5)">sup 0</text>
<text x="256.8" y="69.6" transform="rotate(-90 256.8 69.6)">sup 0</text>
<text x="116.6" y="77.2">pwr 1</text>
<text x="132.4" y="72.1" transform="rotate(-90 132.4 72.1)">pwr 1</text>
<text x="145.8" y="77.2">pwr 1</text>
<text x="159.8" y="77.2">pwr 1</text>
<text x="175.5" y="72.1" transform="rotate(-90 175.5 72.1)">pwr 1</text>
<text x="188.9" y="77.2">pwr 1</text>
<text x="114.2" y="79.8">pas 0</text>
<text x="116.8" y="82.3">pas 0</text>
<text x="148.3" y="79.8">pas 0</text>
<text x="157.4" y="79.8">pas 0</text>
<text x="160" y="82.3">pas 0</text>
<text x="191.5" y="79.8">pas 0</text>
<text x="25.4" y="84.8">pas 2</text>
<text x="27.9" y="87.4">pas 2</text>
<text x="56.9" y="87.4">pas 2</text>
<text x="59.4" y="84.8">pas 2</text>
<text x="59.4" y="89.9">pas</text>
<text x="61.6" y="89.9">2</text>
<text x="66" y="84.8">pas 2</text>
<text x="68.5" y="87.4">pas 2</text>
<text x="97.5" y="87.4">pas 2</text>
<text x="100.1" y="84.8">pas 2</text>
<text x="100.1" y="89.9">pas</text>
<text x="102.3" y="89.9">2</text>
<text x="114.2" y="84.8">pas 0</text>
<text x="116.8" y="87.4">pas 0</text>
<text x="145.8" y="87.4">pas 0</text>
<text x="148.3" y="84.8">pas 0</text>
<text x="148.3" y="89.9">pas</text>
<text x="150.5" y="89.9">0</text>
<text x="157.4" y="84.8">pas 0</text>
<text x="160" y="87.4">pas 0</text>
<text x="188.9" y="87.4">pas 0</text>
<text x="191.5" y="84.8">pas 0</text>
<text x="191.5" y="89.9">pas 0</text>
<text x="27.7" y="92.5">pwr 1</text>
<text x="68.4" y="92.5">pwr 1</text>
<text x="51.1" y="117.9" transform="rotate(-90 51.1 117.9)">sup 0</text>
<text x="91.7" y="117.9" transform="rotate(-90 91.7 117.9)">sup 0</text>
<text x="160.3" y="128" transform="rotate(-90 160.3 128)">pas 0</text>
<text x="175.5" y="128" transform="rotate(-90 175.5 128)">pas 0</text>
<text x="188.2" y="128" transform="rotate(-90 188.2 128)">pas 0</text>
<text x="145.1" y="140.7" transform="rotate(-90 145.1 140.7)">sup 0</text>
<text x="157.8" y="139.2" transform="rotate(-90 157.8 139.2)">pas 0</text>
<text x="160.3" y="139.2" transform="rotate(-90 160.3 139.2)">pas 0pas 0pas 0</text>
<text x="173" y="139.2" transform="rotate(-90 173 139.2)">pas 0</text>
<text x="175.5" y="139.2" transform="rotate(-90 175.5 139.2)">pas 0pas 0pas 0</text>
<text x="185.7" y="139.2" transform="rotate(-90 185.7 139.2)">pas 0</text>
<text x="188.2" y="139.2" transform="rotate(-90 188.2 139.2)">pas 0pas 0pas 0</text>
</g>
</svg>
